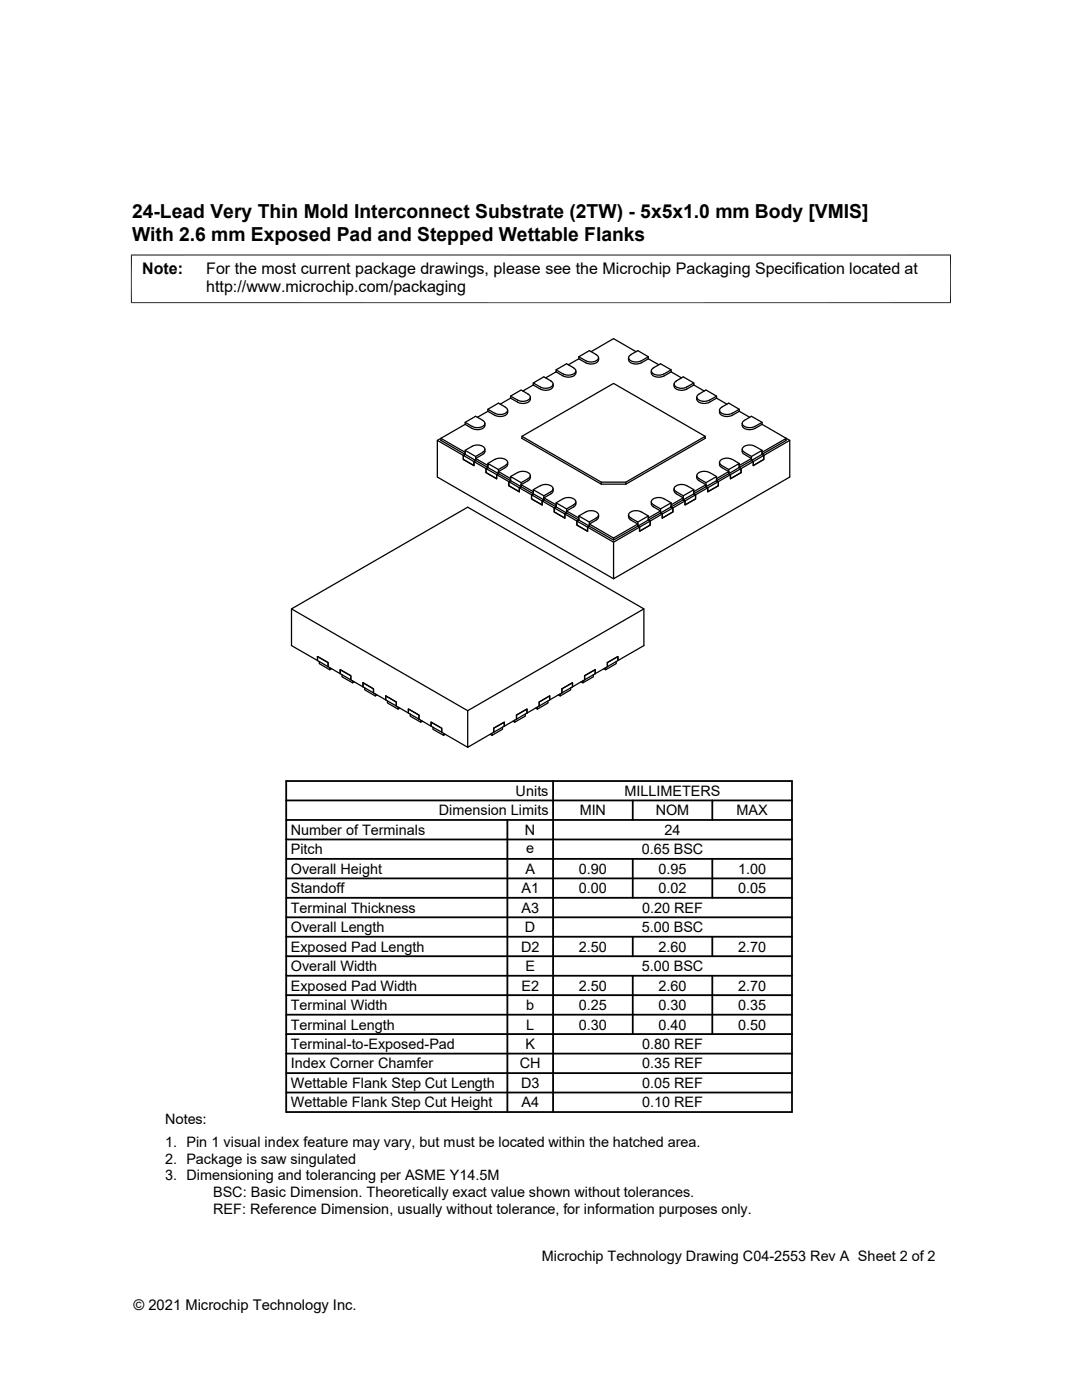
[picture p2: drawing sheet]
<svg xmlns="http://www.w3.org/2000/svg" width="216mm" height="279mm" viewBox="0 0 216 279" stroke-linecap="round" stroke-linejoin="round" font-family="sans-serif">
<g fill="none" stroke="#000" stroke-width=".25">
<path d="M101.9 79.5l-2.1 1.2M101.9 79.5l1.4 .8a1.76 1.76 0 0 0 2.5-.6M105.4 78.7a.66 .66 0 0 1 .4 .7 .66 .66 0 0 1-.6 .5 2.3 2.3 0 0 1-1.9-.1l-1.4-.7M105.4 78.7l-1.4-.9-2.1 1.3v.4M105.8 79.2v.5M106.4 76.8l-2.1 1.2M106.4 76.4l1.4 .8M106.4 76.8l1.4 .9M109.9 76.1a.66 .66 0 0 1 .5 .7 .66 .66 0 0 1-.7 .5 2.3 2.3 0 0 1-1.9-.1M109.9 76l-1.4-.8-2.1 1.2v.4M110.4 76.6a1.22 1.22 0 0 1-1.7 1.3l-.9-.3M111 74.2l-2.1 1.2"/>
<path d="M111 73.8l1.4 .8M111 74.2l1.4 .8M114.4 73.4a.66 .66 0 0 1 .5 .8 .66 .66 0 0 1-.6 .5 2.3 2.3 0 0 1-1.9-.1M114.5 73.4l-1.4-.8-2.1 1.2v.4M114.9 74.4a1.69 1.69 0 0 1-2.5 .6M114.9 74v.4M115.5 71.6l-2.1 1.2M115.5 71.2l1.4 .8M115.5 71.6v-.4l2.1-1.2 1.4 .8a.68 .68 0 0 1 .4 .7 .68 .68 0 0 1-.6 .6 2.3 2.3 0 0 1-1.9-.1M115.5 71.6l1.4 .8M119.4 71.4a1.25 1.25 0 0 1-1.6 1.2l-.9-.2M125.4 71.4a1.25 1.25 0 0 0 1.7 1.2l.9-.2"/>
<path d="M126.9 70.2l-4.5-2.6-4.5 2.6M129.4 71.6l2 1.2M129.4 71.6v-.4l-2.1-1.2-1.4 .8a.68 .68 0 0 0-.5 .7 .68 .68 0 0 0 .7 .6 2.3 2.3 0 0 0 1.9-.1M129.4 71.6l-1.4 .8M129.4 71.2l-1.4 .8M130 74a1.22 1.22 0 0 0 1.6 1.3l.7-.2 1.6-.9M133.9 74.2l2.1 1.2M133.9 73.8l-1.4 .8a1.85 1.85 0 0 1-2.5-.5v-.3l.4-.4 1.4-.8 2.1 1.2v.4M134.5 76.6v.4M134.5 77a1.69 1.69 0 0 0 2.5 .6M134.9 76l1.4-.8 2.2 1.2v.4M135 76.1a.66 .66 0 0 0-.5 .7 .66 .66 0 0 0 .6 .5 2.3 2.3 0 0 0 1.9-.1l1.5-.8"/>
<path d="M138.5 76.8l2 1.2M138.5 76.8l-1.5 .9M139 79.2a1.25 1.25 0 0 0 1.7 1.3l.7-.1 1.6-.9M143 79.5l2.1 1.2M143 79.1l-1.4 .7a1.85 1.85 0 0 1-2.6-.5l.3-.5 1.6-1 2.1 1.3v.4M87.3 87.9l5.2 3v.8l2.1 1.2v-.8M92.8 84.3l1.4 .8a1.85 1.85 0 0 0 2.6-.5l-.1-.3-.4-.4-1.4-.8-2.1 1.2v.4M92.8 84.7l-4.8 2.8v.4l4.8 2.8-.3 .2 2.1 1.2M92.8 89.9l1.4-.8a1.85 1.85 0 0 1 2.6 .5l-.1 .3-.4 .4M94.6 92.1l2.4 1.4v.8l2.1 1.2v-.8M94.6 92.1l.3-.2-2.1-1.2v-.8l2.1 1.2v.8l2.4 1.4-.3 .2 2.1 1.2M94.9 91.5l2.4 1.4v.4l-.3 .2v.8l2.1 1.2v-.8l.4-.2v-.4"/>
<path d="M94.9 91.5v.4l-.3 .2v.8l-2.1-1.2v-.8l.3-.2v-.4l-4.8-2.8-.7 .4v7.3l35.1 20.3M96.3 90.3l-1.4 .8M96.8 89.7l-.2 .8-1.7 1M96.8 84.5a1.22 1.22 0 0 1-1.7 1.2l-.7-.1-1.6-.9M97.3 82.1l-2 1.2M97.3 81.7l1.4 .8M97.3 82.1l1.4 .8M98.7 91.7l-1.4 .8M98.8 91.7a1.85 1.85 0 0 1 2.5 .5l-.1 .3-.4 .4M99.1 94.7l2.4 1.4v.8l2.1 1.2v-.8M99.1 94.7l.4-.2-2.2-1.2v-.8l2.2 1.2v.8l2.4 1.4-.4 .2 2.1 1.2M99.5 94.1l2.4 1.4v.4l-.4 .2v.8l2.1 1.2v-.8l.4-.2v-.4"/>
<path d="M100.8 81.3a.66 .66 0 0 1 .5 .7 .66 .66 0 0 1-.7 .6 2.3 2.3 0 0 1-1.8-.1M100.9 93.3l-1.4 .8M100.9 92.9l-1.4 .8M100.9 81.3l-1.4-.8-2.2 1.2v.4M101.3 82.3a1.69 1.69 0 0 1-2.5 .6M101.3 92.7l-.1 .3-.4 .3M101.3 81.9v.4M101.3 92.3v.4M103.3 94.3a1.85 1.85 0 0 1 2.5 .5v.3l-.4 .4M103.3 94.3l-1.4 .8M103.6 97.3l2.5 1.4v.9l2.1 1.2v-.8M103.6 97.3l.4-.2-2.1-1.2v-.8l2.1 1.2v.8l2.4 1.5-.3 .1 2.1 1.3"/>
<path d="M104 96.7l2.4 1.4v.5l-.3 .1v.9l2.1 1.2v-.8l.3-.2v-.4M104.1 87.1l15.9 9.1M105.4 95.9l-1.4 .8M105.4 95.5l-1.4 .8M105.8 95.3l-.1 .3-.3 .3M105.8 94.9v.4M107.8 96.9l-1.4 .8M107.8 96.9a1.85 1.85 0 0 1 2.6 .6l-.1 .2-.4 .4M108.2 100l2.4 1.4v.8l2.1 1.2v-.8M108.2 100l.3-.2-2.1-1.2v-.9l2.1 1.3v.8l2.5 1.4-.4 .2 2.1 1.2M108.5 99.4l2.5 1.4v.4l-.4 .2v.8l2.1 1.2v-.8l.4-.2v-.4M109.9 98.6l-1.4 .8"/>
<path d="M109.9 98.1l-1.4 .9M110.4 97.5l-.1 .6-.4 .4M112.4 99.5l-1.4 .9M112.4 99.5a1.85 1.85 0 0 1 2.5 .6v.3l-.5 .3M124.9 96.2h-4.9v.4M134.5 97.5v.4M134.5 97.9l.1 .4 .4 .2M134.9 98.6l1.4 .8v.4l.4 .2v.8l2.1-1.2M136.3 99.4l-2.4 1.4v.4l.4 .2v.8l-2.2 1.2v-.8l-.3-.2v-.4l-1.6-1-.2-.9M136.3 99.8l2.2-1.2 .3 .1-2.1 1.3zM138.5 97.7l-1.5-.8a1.85 1.85 0 0 0-2.5 .6l.3 .5 1.5 1M138.8 99.6l-2.1 1.2v-.8l-2.4 1.4"/>
<path d="M140.7 87.1l-18.3-10.6-18.3 10.6v.4l15.9 9.1h4.9l15.8-9.1v-.4l-15.8 9.1v.4M140.9 96.7l-2.4 1.4v.5l.3 .1v.9M141.6 94.3a1.85 1.85 0 0 0-2.6 .5l.3 .6 1.6 .9M141.6 94.3l1.4 .8M143.3 96.1v.8l-2.1 1.2v-.8l-2.4 1.4v.9M143.3 96.1l-2.1 1.2-.3-.2-2.4 1.5v-.9l-2.2 1.3v.8l-2.4 1.4v-.8l-2.1 1.2v.8l2.1-1.2 .4 .2M143.6 81.9a1.22 1.22 0 0 0 1.6 1.2l.9-.2M143.6 92.3l.2 .8 1.6 1v.4l.4 .2v.8l2.1-1.2M145.4 94.1l-2.4 1.4v.4l.3 .2v.8l-2.1 1.2v-.8l-.3-.2v-.4l-1.7-1-.2-.8M145.4 93.7l2.1-1.2v.8l2.4-1.4 .4 .2 2.1-1.2v.8l-2.1 1.2v-.8l-2.4 1.4-.4-.2-2.1 1.2zM147.5 82.1l2.1 1.2M147.5 92.5l-1.4-.8a1.85 1.85 0 0 0-2.5 .5l.2 .6 1.6 .9"/>
<path d="M147.5 82.1v-.4l-2.1-1.2-1.4 .8a.68 .68 0 0 0-.4 .7 .68 .68 0 0 0 .6 .6 2.3 2.3 0 0 0 1.9-.1M147.5 82.1l-1.4 .8M147.5 81.7l-1.4 .8M147.9 94.3v-.8l-2.1 1.2-.4-.2-2.4 1.4v-.8l-2.1 1.2v.8l2.1-1.2 .3 .2M147.9 94.3l-2.1 1.2v-.8l-2.5 1.4M148.1 89.7l.2 .8 1.6 1v.4l.4 .2v.8l2.1-1.2v-.8l-.3-.2v-.4l4.8-2.8v.4l-4.8 2.8v-.8l-2.2 1.2v.8l2.2-1.2 .3 .2M148.1 84.5a1.22 1.22 0 0 0 1.7 1.2l.8-.2M148.5 90.3l1.4 .8M149.9 91.5l-2.4 1.4v.4l.4 .2v.8M150.6 89.1a1.85 1.85 0 0 0-2.5 .5v.3l.4 .4M150.6 89.1l1.5 .8M152.1 84.7l5.5 3.2v7.3l-35.2 20.3v-7.3"/>
<path d="M152.1 84.7v-.4l-2.2-1.2-1.4 .8a.68 .68 0 0 0-.4 .7 .68 .68 0 0 0 .6 .6 2.3 2.3 0 0 0 1.9-.1M152.1 84.7l-1.5 .8M152.1 84.3l-1.5 .8M157.6 87.9l-5.2 3M112.7 102.6l2.4 1.4v.8l2.1 1.2M112.7 102.6l.4-.2-2.1-1.2v-.8l2.1 1.2v.8l2.4 1.4-.4 .2 2.1 1.2v.8M113.1 102l2.4 1.4v.4l-.4 .2v.8l2.1 1.2M114.5 100.8l-1.4 .8M114.5 101.2l-1.4 .8M114.9 100.6l-.1 .3-.4 .3M114.9 100.1v.5M115.5 103l1.4-.8a1.85 1.85 0 0 1 2.5 .5l-.3 .6-1.5 .9"/>
<path d="M117.6 104.6l4.8 2.8M117.6 104.6v.4l-.4 .2v.8M119.4 102.8l-.2 .8-1.6 1M129.4 103l-1.4-.8a1.85 1.85 0 0 0-2.6 .5l.3 .6 1.6 .9M129.7 104v.8l-2.1 1.2v-.8l-5.2 3-5.2-3 .4-.2-2.1-1.2v-.8l2.1 1.2v.8l4.8 2.8M129.7 104l-2.1 1.2-.3-.2-4.9 2.8v-.4l4.9-2.8M130.4 100.8l1.4 .8M131.8 102l-2.4 1.4v.4l.3 .2v.8l-2.1 1.2v-.8l-.3-.2v-.4l-1.7-1-.2-.8M133.9 100.4l-1.4-.9a1.85 1.85 0 0 0-2.5 .6v.3l.4 .3M134.3 101.4v.8l-2.2 1.2v-.8l-2.4 1.4M134.3 101.4l-2.2 1.2-.3-.2-2.4 1.4v-.8l-2.1 1.2v.8l2.1-1.2 .3 .2M58.2 121.5l35.1 20.3"/>
<path d="M63.4 131l2.1 1.2v.9M63.4 131v.8l-5.2-3v-7.3l35.1-20.3 35.2 20.3v7.3l-5.2 3M63.4 131v.8l2.1 1.3M63.7 132v.4l2.1 1.3v-.5M65.5 133.1l2.4 1.4v-.9l2.1 1.3v.8l2.4 1.4v-.9l2.1 1.3v.8l2.5 1.4v-.8l2.1 1.2v.8l2.4 1.4v-.8l2.1 1.2v.8l2.4 1.4v-.8l2.1 1.2v.8l5.2 3M66.2 133.5l-.4 .2M67.9 133.6l2.1 1.3v.8l-2.1-1.2zM68.2 134.7v.4l2.2 1.2v-.4M70.7 136.1l-.3 .2M72.4 136.2l2.1 1.3v.8l-2.1-1.2zM72.8 137.3v.4l2.1 1.2v-.4M75.2 138.7l-.3 .2"/>
<path d="M77 138.9l2.1 1.2v.8l-2.1-1.2zM77.3 139.9v.4l2.1 1.2v-.4M109.3 139.9v.4l-2.1 1.2v-.4M111.4 138.7l.4 .2M112.1 138.3l-2.4 1.4v-.8l-2.1 1.2v.8l-2.4 1.4M113.9 137.3v.4l-2.1 1.2v-.4M114.2 137.1v-.9l-2.1 1.3v.8M114.2 137.1l-2.1 1.2M116 136.1l.3 .2M118.4 134.7v.4l-2.1 1.2v-.4M118.8 134.5v-.9l-2.2 1.3v.8M118.8 134.5l-4.6 2.6"/>
<path d="M120.5 133.5l.3 .2M121.2 133.1l-2.4 1.4M123 132v.4l-2.2 1.3v-.5M123.3 131.8v-.8l-2.1 1.2v.9M123.3 131.8l-2.1 1.3M128.5 121.5l-35.2 20.3v7.3l5.2-3M79.8 141.3l-.4 .2M81.5 141.5l2.1 1.2v.8l-2.1-1.2zM81.9 142.5v.4l2 1.2v-.4M84.3 143.9l-.4 .2M86 144.1l2.1 1.2v.8l-2.1-1.2zM86.4 145.1v.4l2.1 1.2v-.4"/>
<path d="M88.8 146.6l-.3 .1M97.8 146.6l.4 .1M100.3 145.1v.4l-2.1 1.2v-.4M100.6 144.9v-.8l-2.1 1.2v.8M100.6 144.9l-2.1 1.2M102.3 143.9l.4 .2M103.1 143.5l-2.5 1.4M104.8 142.5v.4l-2.1 1.2v-.4M105.2 142.3v-.8l-2.1 1.2v.8M105.2 142.3l-2.1 1.2M106.9 141.3l.3 .2M107.6 140.1l2.1-1.2v.8l-2.1 1.2z"/>
</g>
<path d="M26.1 50.9h163.7M26.2 50.8v9.7M189.7 50.8v9.7M26.1 60.4h163.7" fill="none" stroke="#000" stroke-width=".2"/>
<g fill="none" stroke="#000" stroke-width=".36">
<path d="M57.1 159.7h100.9M57.1 155.9h100.9v66h-100.9zM110.4 155.9v66M126.3 159.7v3.9M142.1 159.7v3.9M57.1 175.3h100.9M57.1 171.4h100.9M57.1 167.5h100.9M57.1 163.6h100.9M57.1 179.2h100.9M101.2 163.6v58.3M126.3 171.4v7.8"/>
<path d="M142.1 171.4v7.8M57.1 186.9h100.9M57.1 183.1h100.9M57.1 194.7h100.9M57.1 190.8h100.9M57.1 198.6h100.9M126.3 186.9v3.9M126.3 194.7v11.7M142.1 186.9v3.9M142.1 194.7v11.7M57.1 202.5h100.9M57.1 210.3h100.9"/>
<path d="M57.1 206.4h100.9M57.1 218h100.9M57.1 214.2h100.9"/>
</g>
<g font-size="3.9">
<text x="26.4" y="43.5">24-Lead Very Thin Mold Interconnect Substrate (2TW) - 5x5x1.0 mm Body [VMIS]</text>
<text x="26.4" y="48.1">With 2.6 mm Exposed Pad and Stepped Wettable Flanks</text>
</g>
<g font-size="3.2">
<text x="28.4" y="54.7">Note:</text>
<text x="41.1" y="58.3">http://www.microchip.com/packaging</text>
<text x="41.1" y="54.7">For the most current package drawings, please see the Microchip Packaging Specification located at</text>
</g>
<g font-size="2.9">
<text x="102.9" y="158.8">Units</text>
<text x="124.6" y="158.8">MILLIMETERS</text>
<text x="58" y="166.6">Number of Terminals</text>
<text x="87.6" y="162.7">Dimension Limits</text>
<text x="104.8" y="166.6">N</text>
<text x="115.7" y="162.7">MIN</text>
<text x="130.8" y="162.7">NOM</text>
<text x="132.6" y="166.6">24</text>
<text x="147" y="162.7">MAX</text>
<text x="58" y="170.5">Pitch</text>
<text x="105" y="170.2">e</text>
<text x="128" y="170.5">0.65 BSC</text>
<text x="58" y="174.4">Overall Height</text>
<text x="58" y="178.3">Standoff</text>
<text x="104.1" y="178.3">A1</text>
<text x="104.8" y="174.4">A</text>
<text x="115.5" y="174.4">0.90</text>
<text x="115.5" y="178.3">0.00</text>
<text x="131.4" y="174.4">0.95</text>
<text x="131.4" y="178.3">0.02</text>
<text x="147.3" y="174.4">1.00</text>
<text x="147.3" y="178.3">0.05</text>
<text x="58" y="182.2">Terminal Thickness</text>
<text x="104.1" y="182.1">A3</text>
<text x="128.1" y="182.2">0.20 REF</text>
<text x="58" y="186">Overall Length</text>
<text x="58" y="189.9">Exposed Pad Length</text>
<text x="104" y="189.9">D2</text>
<text x="104.8" y="186">D</text>
<text x="115.5" y="189.9">2.50</text>
<text x="128" y="186">5.00 BSC</text>
<text x="131.4" y="189.9">2.60</text>
<text x="147.3" y="189.9">2.70</text>
<text x="58" y="193.8">Overall Width</text>
<text x="58" y="197.7">Exposed Pad Width</text>
<text x="104" y="197.7">E2</text>
<text x="104.8" y="193.8">E</text>
<text x="115.5" y="197.7">2.50</text>
<text x="128" y="193.8">5.00 BSC</text>
<text x="131.4" y="197.7">2.60</text>
<text x="147.3" y="197.7">2.70</text>
<text x="58" y="201.6">Terminal Width</text>
<text x="105" y="201.6">b</text>
<text x="115.5" y="201.6">0.25</text>
<text x="131.4" y="201.6">0.30</text>
<text x="147.3" y="201.6">0.35</text>
<text x="58" y="205.5">Terminal Length</text>
<text x="58" y="209.4">Terminal-to-Exposed-Pad</text>
<text x="104.8" y="209.4">K</text>
<text x="105" y="205.5">L</text>
<text x="115.5" y="205.5">0.30</text>
<text x="128.1" y="209.4">0.80 REF</text>
<text x="131.4" y="205.5">0.40</text>
<text x="147.3" y="205.5">0.50</text>
<text x="58" y="213.2">Index Corner Chamfer</text>
<text x="103.7" y="213.2">CH</text>
<text x="128.1" y="213.2">0.35 REF</text>
<text x="58" y="217.1">Wettable Flank Step Cut Length</text>
<text x="58" y="221">Wettable Flank Step Cut Height</text>
<text x="104" y="217.1">D3</text>
<text x="104.1" y="221">A4</text>
<text x="128.1" y="221">0.10 REF</text>
<text x="128.1" y="217.1">0.05 REF</text>
<text x="32.9" y="224.4">Notes:</text>
<text x="32.9" y="229">1. Pin 1 visual index feature may vary, but must be located within the hatched area.</text>
<text x="32.9" y="232.3">2. Package is saw singulated</text>
<text x="32.9" y="235.6">3. Dimensioning and tolerancing per ASME Y14.5M</text>
<text x="42.5" y="238.9">BSC: Basic Dimension. Theoretically exact value shown without tolerances.</text>
<text x="42.5" y="242.2">REF: Reference Dimension, usually without tolerance, for information purposes only.</text>
<text x="108.1" y="251.7">Microchip Technology Drawing C04-2553 Rev A Sheet 2 of 2</text>
<text x="26.6" y="261.3">© 2021 Microchip Technology Inc.</text>
</g>
</svg>
